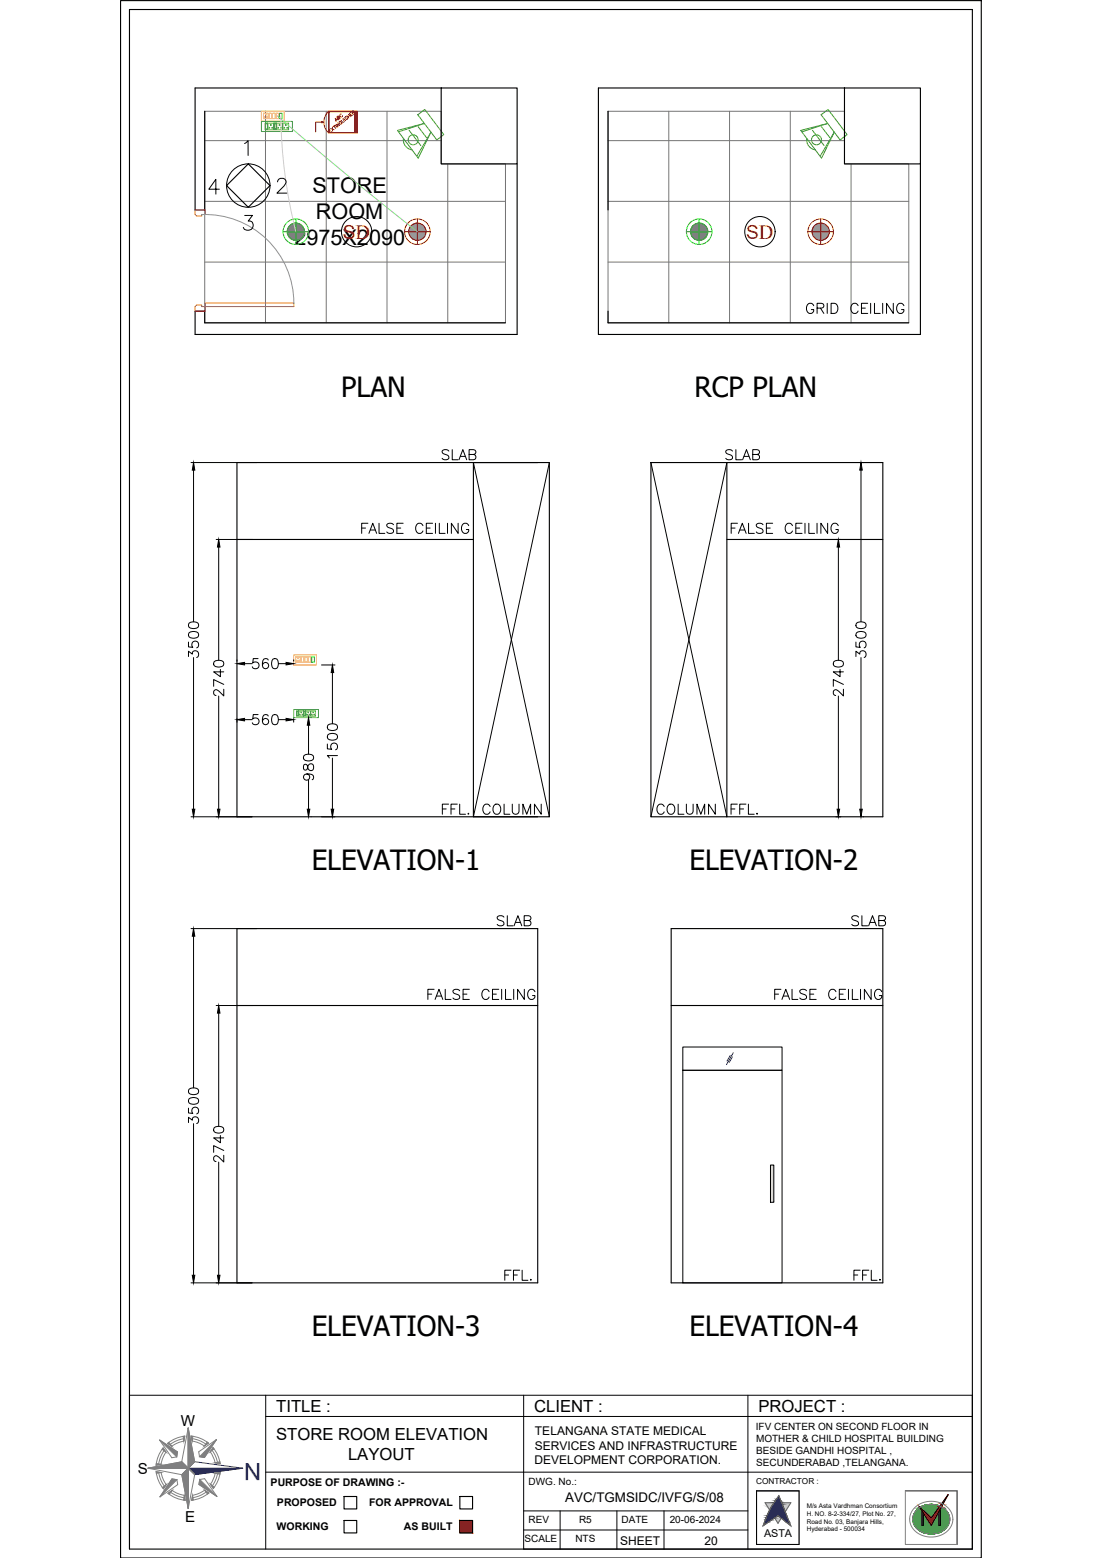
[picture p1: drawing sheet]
<svg xmlns="http://www.w3.org/2000/svg" width="297mm" height="420mm" viewBox="0 0 297 420" stroke-linecap="round" stroke-linejoin="round" font-family="sans-serif">
<!-- layer: ELE-4M UPS P.SB -->
<g fill="none" stroke="#767676" stroke-width=".27">
<path d="M55.2 30h63.7v14.2h17.3v42.9h-81zM55.2 37.9h63.7M71.6 30v57.1M87.9 30v57.1M104.3 30v57.1M163.9 30h63.7v14.2h17.4v42.9h-81.1zM163.9 37.9h63.7M180.3 30v57.1M196.6 30v57.1M213 30v57.1M55.2 54.3h81M120.7 44.2v42.9"/>
<path d="M163.9 54.3h81.1M229.4 44.2v42.9M55.2 70.7h81M163.9 70.7h81.1"/>
</g>
<!-- layer: LV.CC CEMARA -->
<g fill="none" stroke="#709500" stroke-width=".27">
<path d="M107.4 35.6l7-2.3-7.3 1.9 5.6 7.4 3.5-7-3.8 6.5M108.7 37.3a2.73 2.73 0 0 0 2.4 3.1M110.3 35.1l3.1 4.2M112.6 31l1.9-1.5 5.1 6.8-1.9 1.4zM112.7 34.1l2.3 3M216.1 35.6l7-2.3-7.3 1.9 5.6 7.4 3.5-7-3.8 6.5M217.5 37.3a2.73 2.73 0 0 0 2.3 3.1M219 35.1l3.1 4.2M221.3 31l1.9-1.5 5.1 6.8-1.9 1.4zM221.4 34.1l2.3 3"/>
<circle cx="111.4" cy="37.7" r="1.35"/>
<circle cx="220.1" cy="37.7" r="1.35"/>
</g>
<!-- layer: WALL -->
<path d="M118.9 23.7h-66.3v32.9h2.6v-26.6M163.9 30v26.6M227.6 23.7h-66.3v66.5h86.8v-46M139.4 44.2v46h-86.8v-6.3h2.6v3.2h81M163.9 83.9v3.2h81.1" fill="none" stroke="#000" stroke-width=".3"/>
<!-- layer: COL -->
<path d="M118.9 23.7h20.5v20.5h-20.5zM227.6 23.7h20.5v20.5h-20.5zM127.6 124.7h20.5v95.6h-20.5zM175.5 124.7h20.4v95.6h-20.4z" fill="none" stroke="#000" stroke-width=".3"/>
<!-- layer: DOOR -->
<path d="M52.7 57.8l-.1-1.2h2.7v1.2h-.9v.5l-1.4-.1M52.7 57.8l.3 .4M52.7 82.7l.3-.4h1.4v.4h.9v1.2h-2.7l.1-1.2M55.3 81.7h23.9v1h-23.9z" fill="none" stroke="#b88a00" stroke-width=".27"/>
<path d="M54.4 57.9a23.9 23.9 0 0 1 24.8 23.8" fill="none" stroke="#5ca1b8" stroke-width=".27"/>
<!-- layer: ELE-4M RAW P.SB -->
<g fill="none" stroke="#ffbf00" stroke-width=".27">
<path d="M70.5 30h6.1v2.7h-6.1zM71 30.5h1.3v1.5h-1.3zM71.2 31.5l.2 .1zM71.6 30.8l.1 .3zM72 31.5h.1l-.2 .2zM72.5 30.5h.7v1.5h-.7zM73.4 30.5h.8v1.5h-.8zM74.4 30.5h.7v1.5h-.7zM79.2 176.6h6.1v2.7h-6.1zM79.7 177.1h1.3v1.5h-1.3zM79.9 178.1l.2 .1zM80.3 177.4v.3z"/>
<path d="M80.6 178.1h.2l-.2 .2zM81.2 177.1h.7v1.5h-.7zM82.1 177.1h.8v1.5h-.8zM83.1 177.1h.7v1.5h-.7z"/>
</g>
<!-- layer: ELE-6M RAW P.SB -->
<path d="M75.3 30.5h.8v1.5h-.8zM84 177.1h.8v1.5h-.8z" fill="none" stroke="#0f0" stroke-width=".27"/>
<!-- layer: ELE. 2N0S OF 6-16 UPS SOCKETS -->
<g fill="none" stroke="#6edd00" stroke-width=".27">
<path d="M70.5 32.7h8.3v2.8h-8.3zM71.5 33.2h.6v1.8h-.6zM71.6 33.4h.5v1.4h-.5zM71.6 34.7h.5M72.2 33.2h1.6v1.8h-1.6zM72.5 34.4l.2 .2zM72.9 33.6h.2l-.1 .3zM73.4 34.4l.1 .1-.2 .1zM73.9 33.2h.6v1.8h-.6zM73.9 34.7h.5M74.4 33.4h-.5v1.4h.5M74.6 33.2h1.5v1.8h-1.5z"/>
<path d="M74.8 34.4l.3 .2zM75.4 33.8l-.1-.2v.2h.1M75.7 34.4l.2 .1-.2 .1zM76.2 33.2h1.6v1.8h-1.6zM76.5 34.4l.2 .2zM76.9 33.6h.2l-.1 .3zM77.4 34.4l.2 .1-.2 .1zM79.2 191.3h6.6v2.2h-6.6zM80 191.7h.5v1.4h-.5zM80 192.9h.4M80.4 191.9h-.4v1.1h.4M80.6 191.7h1.2v1.4h-1.2z"/>
<path d="M80.8 192.7l.1 .1zM81.1 192l.1 .2zM81.5 192.6l.1 .1-.1 .1zM81.9 191.7h.5v1.4h-.5zM81.9 192.9h.4M82.3 191.9h-.4v1.1h.4M82.5 191.7h1.2v1.4h-1.2zM82.7 192.7l.1 .1zM83 192l.1 .2zM83.4 192.6l.1 .1-.1 .1zM83.8 191.7h1.2v1.4h-1.2zM84 192.7l.2 .1z"/>
<path d="M84.3 192l.1 .2zM84.7 192.6l.1 .1-.1 .1z"/>
</g>
<!-- layer: FIRE EXTINGUISHER -->
<g fill="none" stroke="#f00" stroke-width=".27">
<path d="M86.6 32.8h.3v.3h-.3zM86.6 32.9h-1.5v2.7M86.9 32.9h.4M88.6 30h7.1v5.9h-7.1zM88.6 30a4 4 0 0 0 0 5.9M88.7 30.1h6.9v5.6h-6.9zM88.9 34.8l-.4 .3 .6 .7 .4-.3M89 35.3l-.2 .2M89.1 34.7l1 .3M89.6 34.3l.1 1M90 34l.5 .6M90.2 33.8l-.4 .4"/>
<path d="M90.3 33.7l.6 .7M90.8 32.2l-.3 .3M91 33.2l.5 .6-.9-.3 .5 .7M91.1 32.4l-.8-.5 .3 .9M91.3 31.6l.3 .1v.3l-.3 .2-.5-.6 .4-.3 .2 .2-.4 .4M91.9 32.8a.31 .31 0 0 0-.4 0 .31 .31 0 0 0 0 .4l.1 .2a.3 .3 0 0 0 .4 0 .3 .3 0 0 0 .1-.4l-.2 .1M92 30.8a.31 .31 0 0 0-.4 .1 .31 .31 0 0 0 0 .4l.2 .1a.31 .31 0 0 0 .4 .1 .31 .31 0 0 0 .1-.3M92.4 32.1l.4 .6-.2 .3-.3-.1-.4-.5M92.6 31.9l.5 .6M93.4 31.4l-.5 .4 .9 .1-.5 .4M93.5 31.2l.5 .7M93.9 30.8l.6 .7"/>
<path d="M94.2 31.2l-.5 .3M94.6 30.3l-.4 .3 .5 .7 .4-.3M94.7 30.8l-.3 .2M95 30.5l.4-.4-.2-.2-.4 .3 .5 .6M95.2 30.3l.5 .2M95.7 30h.6v5.9h-.6zM95.9 30.1h.3v5.6h-.3z"/>
</g>
<!-- layer: ELE-12W UPS LIGHT -->
<g fill="none" stroke="#0f0" stroke-width=".27">
<path d="M79.7 59v6.9M188.5 59v6.9M76.3 62.5h6.9M185 62.5h6.9"/>
<circle cx="79.7" cy="62.5" r="2.34"/>
<circle cx="79.7" cy="62.5" r="3.4"/>
<circle cx="188.5" cy="62.5" r="2.34"/>
<circle cx="188.5" cy="62.5" r="3.4"/>
</g>
<g fill="none" stroke="#808080" stroke-width=".27">
<path d="M77.4 62.4l2.4 2.4M77.4 62.5l2.3 2.3M77.4 62.3l2.6 2.5M77.4 62.7l2.2 2.1M77.4 62.8l2 2M77.4 62.2l2.7 2.6M77.4 62.1l2.8 2.7M77.5 62.9l1.8 1.9M77.5 62l2.8 2.8M77.5 61.9l2.9 2.8M77.5 63.1l1.6 1.6M77.5 61.8l3 2.9"/>
<path d="M77.5 63.3l1.5 1.4M77.6 61.7l2.9 3M77.6 61.6l3 3.1M77.6 61.5l3.1 3.1M77.6 63.5l1.2 1.1M77.7 61.4l3.1 3.2M77.7 61.4l3.2 3.1M77.8 61.3l3.2 3.2M77.8 63.8l.7 .7M77.8 61.2l3.2 3.2M77.9 61.1l3.2 3.3M77.9 61.1l3.3 3.2"/>
<path d="M78 61l3.2 3.3M78 60.9l3.3 3.3M78.1 60.9l3.3 3.3M78.1 60.8l3.3 3.3M78.2 60.7l3.3 3.3M78.3 60.7l3.3 3.3M78.3 60.6l3.3 3.3M78.4 60.6l3.3 3.2M78.5 60.5l3.2 3.3M78.6 60.5l3.2 3.2M78.6 60.4l3.2 3.2M78.7 60.4l3.1 3.1"/>
<path d="M78.8 60.4l3.1 3M78.9 60.3l3 3.1M79 60.3l3 3M79.1 60.3l2.9 2.9M79.2 60.2l2.8 2.9M79.3 60.2l2.7 2.8M79.4 60.2l2.7 2.7M79.5 60.2l2.6 2.6M79.6 60.2l2.5 2.5M79.7 60.2l2.4 2.3M79.8 60.2l2.3 2.2M79.9 60.2l2.2 2.1"/>
<path d="M80.1 60.2l2 2M80.2 60.2l1.8 1.8M80.4 60.2l1.6 1.6M80.6 60.3l1.3 1.4M80.8 60.4l1 1M81.1 60.6l.5 .5M186.1 62.4l2.4 2.4M186.1 62.5l2.3 2.3M186.1 62.7l2.2 2.1M186.1 62.3l2.6 2.5M186.1 62.8l2.1 2M186.1 62.2l2.7 2.6"/>
<path d="M186.2 62.1l2.7 2.7M186.2 62.9l1.8 1.9M186.2 62l2.8 2.8M186.2 63.1l1.7 1.6M186.2 61.9l2.9 2.8M186.2 61.8l3 2.9M186.3 63.3l1.4 1.4M186.3 61.7l3 3M186.3 61.6l3 3.1M186.3 61.5l3.1 3.1M186.3 63.5l1.2 1.1M186.4 61.4l3.1 3.2"/>
<path d="M186.4 61.4l3.2 3.1M186.5 61.3l3.2 3.2M186.5 63.8l.7 .7M186.5 61.2l3.2 3.2M186.6 61.1l3.2 3.3M186.6 61.1l3.3 3.2M186.7 61l3.3 3.3M186.7 60.9l3.3 3.3M186.8 60.9l3.3 3.3M186.8 60.8l3.4 3.3M186.9 60.7l3.3 3.3M187 60.7l3.3 3.3"/>
<path d="M187 60.6l3.3 3.3M187.1 60.6l3.3 3.2M187.2 60.5l3.2 3.3M187.3 60.5l3.2 3.2M187.3 60.4l3.2 3.2M187.4 60.4l3.2 3.1M187.5 60.4l3.1 3M187.6 60.3l3 3.1M187.7 60.3l3 3M187.8 60.3l2.9 2.9M187.9 60.2l2.8 2.9M188 60.2l2.7 2.8"/>
<path d="M188.1 60.2l2.7 2.7M188.2 60.2l2.6 2.6M188.3 60.2l2.5 2.5M188.4 60.2l2.4 2.3M188.5 60.2l2.3 2.2M188.7 60.2l2.1 2.1M188.8 60.2l2 2M188.9 60.2l1.8 1.8M189.1 60.2l1.6 1.6M189.3 60.3l1.3 1.4M189.5 60.4l1 1M189.8 60.6l.5 .5"/>
</g>
<!-- layer: ELE-12W LED -->
<g fill="none" stroke="#f00" stroke-width=".27">
<path d="M112.5 59v6.9M221.2 59v6.9M109.1 62.5h6.8M217.8 62.5h6.9"/>
<circle cx="112.5" cy="62.5" r="2.34"/>
<circle cx="112.5" cy="62.5" r="3.4"/>
<circle cx="221.2" cy="62.5" r="2.34"/>
<circle cx="221.2" cy="62.5" r="3.4"/>
</g>
<g fill="none" stroke="#989898" stroke-width=".27">
<path d="M110.2 62.5l2.3 2.3M110.2 62.4l2.4 2.4M110.2 62.7l2.1 2.1M110.2 62.3l2.5 2.5M110.2 62.2l2.6 2.6M110.2 62.8l2 2M110.2 62.1l2.7 2.7M110.2 62.9l1.9 1.9M110.2 62l2.8 2.8M110.2 63.1l1.7 1.6M110.2 61.9l2.9 2.8M110.3 61.8l2.9 2.9"/>
<path d="M110.3 63.3l1.4 1.4M110.3 61.7l3 3M110.3 61.6l3.1 3.1M110.4 61.5l3.1 3.1M110.4 63.5l1.1 1.1M110.4 61.4l3.2 3.2M110.5 61.4l3.1 3.1M110.5 61.3l3.2 3.2M110.5 63.8l.7 .7M110.6 61.2l3.2 3.2M110.6 61.1l3.3 3.3M110.7 61.1l3.2 3.2"/>
<path d="M110.7 61l3.3 3.3M110.8 60.9l3.3 3.3M110.9 60.8l3.3 3.3M111 60.7l3.3 3.3M111.1 60.6l3.3 3.3M111.2 60.6l3.2 3.2M111.2 60.5l3.3 3.3M111.3 60.5l3.2 3.2M111.4 60.4l3.2 3.2M111.5 60.4l3.1 3.1M111.5 60.4l3.1 3M111.6 60.3l3.1 3.1"/>
<path d="M111.7 60.3l3 3M111.8 60.3l2.9 2.9M111.9 60.2l2.9 2.9M112 60.2l2.8 2.8M112.1 60.2l2.7 2.7M112.2 60.2l2.6 2.6M112.3 60.2l2.5 2.5M112.4 60.2l2.4 2.3M112.6 60.2l2.2 2.2M112.7 60.2l2.1 2.1M112.8 60.2l2 2M113 60.2l1.8 1.8"/>
<path d="M113.2 60.2l1.5 1.6M113.3 60.3l1.4 1.4M113.6 60.4l1 1M113.9 60.6l.5 .5M218.9 62.4l2.4 2.4M218.9 62.5l2.3 2.3M218.9 62.3l2.5 2.5M218.9 62.7l2.1 2.1M218.9 62.8l2 2M218.9 62.2l2.6 2.6M218.9 62.1l2.7 2.7M218.9 62.9l1.9 1.9"/>
<path d="M218.9 62l2.8 2.8M219 61.9l2.8 2.8M219 63.1l1.6 1.6M219 61.8l2.9 2.9M219 63.3l1.4 1.4M219 61.7l3 3M219 61.6l3.1 3.1M219.1 61.5l3.1 3.1M219.1 63.5l1.1 1.1M219.1 61.4l3.2 3.2M219.2 61.4l3.2 3.1M219.2 61.3l3.2 3.2"/>
<path d="M219.2 63.8l.7 .7M219.3 61.2l3.2 3.2M219.3 61.1l3.3 3.3M219.4 61.1l3.2 3.2M219.4 61l3.3 3.3M219.5 60.9l3.3 3.3M219.6 60.8l3.3 3.3M219.7 60.7l3.3 3.3M219.8 60.6l3.3 3.3M219.9 60.6l3.2 3.2M219.9 60.5l3.3 3.3M220 60.5l3.2 3.2"/>
<path d="M220.1 60.4l3.2 3.2M220.2 60.4l3.1 3.1M220.3 60.4l3 3M220.3 60.3l3.1 3.1M220.4 60.3l3 3M220.5 60.3l2.9 2.9M220.6 60.2l2.9 2.9M220.7 60.2l2.8 2.8M220.8 60.2l2.7 2.7M220.9 60.2l2.6 2.6M221 60.2l2.5 2.5M221.2 60.2l2.3 2.3"/>
<path d="M221.3 60.2l2.2 2.2M221.4 60.2l2.1 2.1M221.6 60.2l1.9 2M221.7 60.2l1.8 1.8M221.9 60.2l1.6 1.6M222 60.3l1.4 1.4M222.3 60.4l1 1M222.6 60.6l.5 .5"/>
</g>
<!-- layer: FA-BELOW SMOKE DERECTOR -->
<g fill="none" stroke="#000" stroke-width=".27">
<circle cx="96.1" cy="62.5" r="4.1"/>
<circle cx="204.8" cy="62.5" r="4.1"/>
</g>
<!-- layer: ELE-LIGHTING WIRING -->
<path d="M74.8 31.3l20.4 17.2 17.3 14" fill="none" stroke="#63d7b6" stroke-width=".27"/>
<path d="M75.7 31.3a132.9 132.9 0 0 0 4 31.2" fill="none" stroke="#debad0" stroke-width=".27"/>
<!-- layer: 0 -->
<g fill="none" stroke="#000" stroke-width=".27">
<path d="M65.9 38.7l1-.8v4M59.1 51h-2.8l1.9-2.6v4M66 58.1h2l-1.1 1.5a1.28 1.28 0 0 1 1.4 1.5 1.28 1.28 0 0 1-1.8 1l-.5-.2-.4-.6M74.8 49a1 1 0 0 1 .8-.9h.7a.98 .98 0 0 1 .6 1.5l-2.3 2.5h2.7M207.7 314.2h.9v10h-.9zM141.1 376.3v41.5M262.1 376.3h-227.2v41.5M203.9 416.4v-14.4h11.5v14.4M215.4 402h-11.5v14.5h11.5M244 402h14v14.5"/>
<circle cx="66.9" cy="50" r="5.9"/>
</g>
<path d="M32.5 .2h232v420h-232zM34.9 2.6h227.2v415.2h-227.2zM61.1 50l5.8-5.8 5.9 5.8-5.9 5.9zM141.1 417.8h121" fill="none" stroke="#000" stroke-width=".3"/>
<!-- layer: MEP_HVAC_RA_DUCT -->
<path d="M144.9 124.7h-81v95.6h81M195.9 124.7h42.1v95.6h-42.1M63.9 145.5h63.7M195.9 145.5h42.1M63.9 250.4h81v95.6h-81zM180.9 250.4h57.1v95.6h-57.1zM63.9 271.2h81M180.9 271.2h57.1" fill="none" stroke="#000" stroke-width=".3"/>
<!-- layer: ELE-4M UPS P.SB -->
<g fill="none" stroke="#000" stroke-width=".27">
<path d="M51.5 124.7h17.7M52.2 126.8v40.9M232.1 126.8v40.9M232.6 124.7h.2M58.3 145.5h9.9M58.9 147.5v30.6M226 147.5v30.6M50.8 177.1v-1.5l1 .8a.91 .91 0 0 1 1.3-.8 .91 .91 0 0 1 .3 1.5l-.4 .2M50.8 173.2v1.3l1.2 .1a.96 .96 0 0 1 0-1.5 .96 .96 0 0 1 1.4 .2 .96 .96 0 0 1-.4 1.4M50.9 170.7a2.11 2.11 0 0 1 2.5 0 .88 .88 0 0 1-.4 1.3 2.24 2.24 0 0 1-2.1-.3zM50.9 168.1a2.13 2.13 0 0 1 2.5 0 .88 .88 0 0 1-.4 1.3 2.28 2.28 0 0 1-2.1-.3zM52.2 177.3v40.9"/>
<path d="M57.7 178.5a2.13 2.13 0 0 1 2.5 0 .89 .89 0 0 1-.4 1.3 2.24 2.24 0 0 1-2.1-.3zM63.9 178v.3M65.9 179h2.1M69.6 177.6h-1.3l-.2 1.2a.96 .96 0 0 1 1.5 0 .96 .96 0 0 1-.2 1.4 .96 .96 0 0 1-1.4-.4M72.3 178a.81 .81 0 0 0-1.2-.3 1.64 1.64 0 0 0 .4 2.6 .85 .85 0 0 0 .9-.7 .85 .85 0 0 0-.8-1 .85 .85 0 0 0-.9 .8M73.6 177.7a.89 .89 0 0 1 1.3 .4 2.24 2.24 0 0 1-.3 2.1 .88 .88 0 0 1-1.3-.4 2.28 2.28 0 0 1 .3-2.1zM75 179h2.1M79.2 178v.3M86.7 179.3h3.6M224.7 178.5a2.13 2.13 0 0 1 2.5 0 .89 .89 0 0 1-.4 1.3 2.24 2.24 0 0 1-2.1-.3zM230.7 177.1v-1.5l1.1 .8a.91 .91 0 0 1 1.2-.8 .91 .91 0 0 1 .3 1.5l-.4 .2M230.7 173.2v1.3l1.2 .1a.96 .96 0 0 1 0-1.5 .96 .96 0 0 1 1.4 .2 .96 .96 0 0 1-.4 1.4"/>
<path d="M230.8 170.7a2.11 2.11 0 0 1 2.5 0 .89 .89 0 0 1-.4 1.3 2.24 2.24 0 0 1-2.1-.3zM230.8 168.1a2.13 2.13 0 0 1 2.5 0 .89 .89 0 0 1-.4 1.3 2.28 2.28 0 0 1-2.1-.3zM232.1 177.3v40.9M58.9 187.7v30.5M59.4 180.5v2l-1.8-1.3h2.7M60.3 185.9v1.8l-1.3-1.3a.82 .82 0 0 0-1.3-.1l-.1 .7 .2 .4 .4 .2M60.3 184.6l-2.7-1.3v1.8M63.9 193.8v1M65.9 194.1h2.1M69.6 192.7h-1.3l-.2 1.2a.96 .96 0 0 1 1.5 0 .96 .96 0 0 1-.2 1.4 .96 .96 0 0 1-1.4-.4M72.3 193.1a.78 .78 0 0 0-.8-.4 .78 .78 0 0 0-.6 .5 1.59 1.59 0 0 0 .6 2.2 .85 .85 0 0 0 .9-.7 .85 .85 0 0 0-.8-1 .85 .85 0 0 0-.9 .8M73.6 192.8a.89 .89 0 0 1 1.3 .4 2.24 2.24 0 0 1-.3 2.1 .89 .89 0 0 1-1.3-.4 2.28 2.28 0 0 1 .3-2.1z"/>
<path d="M75 194.1h2.1M79.2 193.8v1M83.2 195.6v7.8M83.8 193.5h.1M88.4 198.2a2.1 2.1 0 0 1 2.4 0 .88 .88 0 0 1-.3 1.3 2.24 2.24 0 0 1-2.1-.3zM88.4 195.6a2.12 2.12 0 0 1 2.4 0 .89 .89 0 0 1-.3 1.3 2.24 2.24 0 0 1-2.1-.3zM89.6 181.4v13.8M226 187.7v30.5M226.4 180.5v2l-1.8-1.3h2.7M227.3 185.9v1.8l-1.3-1.3a.82 .82 0 0 0-1.3-.1l-.1 .7 .3 .4 .4 .2M227.3 184.6l-2.7-1.3v1.8M81.9 206.2a1.02 1.02 0 0 0 .3 1.5l.5-.2 .1-.2a1.01 1.01 0 0 1 .4-1.1 1.01 1.01 0 0 1 1.1-.1 .98 .98 0 0 1 .2 1.1 .98 .98 0 0 1-.9 .6 1.6 1.6 0 0 1-.9-1.6z"/>
<path d="M81.9 203.8a2.12 2.12 0 0 1 2.5 0 .89 .89 0 0 1-.4 1.3 2.28 2.28 0 0 1-2.1-.3zM82.7 208.7a.85 .85 0 0 1 .7 1.2 .85 .85 0 0 1-1.3 .3 .85 .85 0 0 1 .1-1.4 2.48 2.48 0 0 1 2.2 .3 .8 .8 0 0 1-.3 1.2M83.2 210.4v7.8M88.2 200.6v1.3l1.2 .2a.97 .97 0 0 1 0-1.5 .97 .97 0 0 1 1.4 .2 .97 .97 0 0 1-.3 1.4M89.6 204.4v13.8M91 203.8h-2.8l.6 .6M51.5 220.3h16.5M83.8 220.3h.1M86.7 220.3h3.6M225.3 220.3h1.4M232.6 220.3h.2M51.5 250.4h17.7"/>
<path d="M52.2 252.5v40.9M58.3 271.2h9.9M58.9 273.2v30.5M50.8 298.8v1.3l1.2 .2a.96 .96 0 0 1-.1-1.5 .96 .96 0 0 1 1.5 .2 .96 .96 0 0 1-.4 1.4M50.9 296.4a2.11 2.11 0 0 1 2.5 0 .88 .88 0 0 1-.4 1.3 2.24 2.24 0 0 1-2.1-.3zM50.9 293.8a2.11 2.11 0 0 1 2.5 0 .88 .88 0 0 1-.4 1.3 2.24 2.24 0 0 1-2.1-.3zM50.8 302.7v-1.4l1 .8a.91 .91 0 0 1 1.3-.9 .91 .91 0 0 1 .3 1.5l-.4 .3M52.2 303v40.9M57.7 304.1a2.11 2.11 0 0 1 2.5 0 .89 .89 0 0 1-.4 1.3 2.24 2.24 0 0 1-2.1-.2zM58.9 313.4v30.5M59.4 306.2v2l-1.8-1.3h2.7M60.3 311.6v1.8l-1.3-1.3a.82 .82 0 0 0-1.3-.2l-.1 .8 .2 .4 .4 .1"/>
<path d="M60.3 310.3l-2.7-1.3v1.8M51.5 346h16.5"/>
</g>
<g fill="#000" stroke="#000" stroke-width=".27">
<path d="M52.2 124.7l.3 2.1h-.7zM232.1 124.7l.3 2.1h-.7zM58.9 145.5l.4 2h-.7zM226 145.5l.3 2h-.7zM63.9 179l2-.4v.7zM77.1 178.6l2.1 .4-2.1 .3zM63.9 194.1l2-.4v.7zM77.1 193.7l2.1 .4-2.1 .3zM83.2 193.5l.3 2.1h-.7zM89.6 179.3l.3 2.1h-.6zM51.8 218.2h.7l-.3 2.1zM58.6 218.2h.7l-.4 2.1z"/>
<path d="M82.8 218.2h.7l-.3 2.1zM89.3 218.2h.6l-.3 2.1zM225.6 218.2h.7l-.3 2.1zM231.7 218.2h.7l-.3 2.1zM52.2 250.4l.3 2.1h-.7zM58.9 271.2l.4 2h-.7zM51.8 343.9h.7l-.3 2.1zM58.6 343.9h.7l-.4 2.1z"/>
</g>
<!-- layer: COL -->
<path d="M127.6 124.7l20.5 95.6M148.1 124.7l-20.5 95.6M175.5 124.7l20.4 95.6M195.9 124.7l-20.4 95.6" fill="none" stroke="#000" stroke-width=".27"/>
<!-- layer: MEP_HVAC_RA_DUCT -->
<path d="M184 288.6h26.8v57.4h-26.8zM184 282.4h26.8v6.2h-26.8z" fill="none" stroke="#000" stroke-width=".27"/>
<!-- layer: 0 -->
<path d="M207.7 314.2l.9 10v-10zM207.7 314.2l.9 10h-.9z" fill="#dbdbdb" stroke="#dbdbdb" stroke-width=".27"/>
<!-- layer: SECTION -->
<path d="M196.8 284.6l-.8 1.6M197.4 285l-.8 1.5M197.7 283.9l-1.9 3.2" fill="none" stroke="#00f" stroke-width=".27"/>
<!-- layer: hatch -->
<path d="M262.1 376.3v41.5" fill="none" stroke="#000" stroke-width=".3"/>
<!-- layer: TITLE -->
<g fill="none" stroke="#808080" stroke-width=".27">
<path d="M39.9 395.9h10.8l-1.7 1.8 1.7-1.8zM42.1 396.9l.5 2.1 1.4 2.5 .8-1.1-.9-1.6-.5-1.7-1.3-.2M42.8 397.2l.5 1.9 1 1.6M43 388.3l4.8 3.3-.2 1.3-1.3 .2zM44 390.5l.7 1.1-.8 1.6-.5 1.7-1.3 .2 .4-2.1zM44.2 391.2l-.9 1.7-.5 1.9M45.2 389.3l2.5-1.5 2.1-.5-.2 1.3-1.7 .5-1.6 .9zM46.4 398.8l1.3 .2 .2 1.4-4.8 3.3zM49 394.2l1.7 1.7-1.7-1.7M49 394.2l-9.1 1.7 9.1 1.8 1.7 9.1 1.8-9.1M49.5 388l-1.9 .5-1.7 1M50.7 385.1v10.8v-10.8"/>
<path d="M51.5 387.3l2.2 .5 2.5 1.4-1.1 .8-1.6-.9-1.7-.5zM51.9 388l1.9 .5 1.6 .9M52.5 394.2l-1.8-9.1-1.7 9.1M52.5 394.2l-1.8 1.7v10.9v-10.9l1.8 1.8-1.8-1.8zM53.6 391.5l4.8-3.3-3.3 4.9-1.3-.3zM53.8 399l1.4-.2 3.3 4.8-4.9-3.3zM57.2 391.1l.9 1.7 .6 1.8M57.4 390.4l1.1 1.7 .8 2.6-1.3-.2-.5-1.6-.8-1.4zM58 397.3l1.3-.2-.7 2.6-1.1 1.7-.8-1.1 .8-1.4zM58.7 397.2l-.5 1.8-.9 1.6M45.3 402.7l1.1-.8 1.6 .9 1.7 .5 .2 1.3-2.1-.5zM46 402.5l1.7 .9 1.9 .5"/>
<path d="M51.9 403.2l1.7-.5 1.5-.8 1.2 .7-2.5 1.5-2.1 .5zM55.5 402.4l-1.6 .9-1.9 .6"/>
</g>
<g fill="#808080" stroke="#808080" stroke-width=".27">
<path d="M50.7 385.1l1.8 9.1-1.8 1.7z"/>
<path d="M50.7 395.9v10.9l-1.7-9.1z"/>
<path d="M55.1 401.9l1.2 .7-.4 .3z"/>
<path d="M53.8 399l4.7 4.6-4.9-3.3z"/>
<path d="M56.7 400.3l1.1 .7-.3 .4z"/>
<path d="M51.9 403.2l.2 1.3-.4 .1z"/>
<path d="M49.7 403.3l.2 1.3-.4-.1z"/>
<path d="M43.8 401.1l1-.7-.8 1.1z"/>
<path d="M45.3 402.7l1.1-.8-.8 1.1z"/>
<path d="M46.4 398.8l1.3 .2-4.6 4.7z"/>
<path d="M39.9 395.9l9.1-1.7 1.7 1.7z"/>
<path d="M42.1 396.9l1.3 .2-1.3 .2z"/>
<path d="M42.1 394.7l1.3 .2-1.3 .2z"/>
<path d="M58.4 388.2l-3.3 4.9-1.3-.3z"/>
<path d="M55.8 388.9l.4 .3-1.1 .8z"/>
<path d="M57.4 390.4l.3 .3-1 .8z"/>
<path d="M51.5 387.3h.5l-.2 1.3z"/>
<path d="M43 388.3l4.8 3.3-.2 1.3z"/>
<path d="M49.4 387.4l.4-.1-.2 1.3z"/>
<path d="M44 390.5l.7 1.1-1-.7z"/>
<path d="M45.2 389.3l.3-.3 .8 1z"/>
<path d="M58 394.5l1.3-.3v.5z"/>
<path d="M58 397.3l1.3-.2v.5z"/>
</g>
<path d="M52.5 394.2l12.9 1.7-12.9 1.8" fill="none" stroke="#00f" stroke-width=".27"/>
<path d="M50.7 395.9h14.7l-12.9 1.8z" fill="#00f" stroke="#00f" stroke-width=".27"/>
<!-- layer: MEP_HVAC_TEXT -->
<path d="M71.6 376.3v41.5M201.6 376.3v41.5M71.6 382h190.5M71.6 397h69.5M141.1 397h121M141.1 407.5h60.5M141.1 412.6h60.5M151 407.5v10.3M166.3 407.5v10.3M179 407.5v10.3" fill="none" stroke="#000" stroke-width=".27"/>
<!-- layer: 0.0 -->
<path d="M92.7 403.6h3.5v3.3h-3.5zM92.7 410h3.5v3.4h-3.5zM124 403.6h3.4v3.3h-3.4zM124 410h3.4v3.4h-3.4z" fill="none" stroke="#000" stroke-width=".3"/>
<!-- layer: MEP_HVAC_TEXT -->
<path d="M124 410l3.4 3.4v-3.4zM124 410l3.4 3.4h-3.4z" fill="#f00" stroke="#f00" stroke-width=".27"/>
<!-- layer: 0.0 -->
<g fill="#000" stroke="#000" stroke-width=".27">
<path d="M253.5 406.8v.7h-.4z"/>
<path d="M248.5 407.6l.4 .5zM248.5 407.6l.4 .5h-.4z"/>
<path d="M248.5 408.1l.4 3.2v-3.2zM248.5 408.1l.4 3.2h-.4z"/>
<path d="M253.1 407.5l.4 .1zM253.1 407.5l.4 .1z"/>
<path d="M253.1 407.6l.4 3.7v-3.7zM253.1 407.6l.4 3.7h-.4z"/>
</g>
<g fill="#139b48" stroke="#139b48" stroke-width=".27">
<path d="M250.9 405.7h.3z"/>
<path d="M247.8 406.6h.2z"/>
<path d="M250.7 413.7h.6z"/>
<path d="M250.9 405.7h.5zM250.6 405.7h.8z"/>
<path d="M250.6 405.7h.9zM250.6 405.7h.9z"/>
<path d="M250.6 405.7h1.1zM250.3 405.7h1.4z"/>
<path d="M250.3 405.7h1.4zM250.3 405.7h1.4z"/>
<path d="M250.3 405.7l1.7 .1zM250 405.8h2z"/>
<path d="M250 405.8h2zM250 405.8h2z"/>
<path d="M250 405.8h2.3zM249.8 405.8h2.5z"/>
<path d="M249.8 405.8h2.5zM249.7 405.8h2.6z"/>
<path d="M249.7 405.8l2.8 .1zM249.5 405.9h3z"/>
<path d="M249.5 405.9h3.1zM249.5 405.9h3.1z"/>
<path d="M249.5 405.9l3.3 .1zM249.2 406h3.6z"/>
<path d="M249.2 406h3.6zM249.2 406h3.6z"/>
<path d="M249.2 406h3.9zM249 406h4.1z"/>
<path d="M249 406l4.1 .1zM248.9 406.1h4.2z"/>
<path d="M248.9 406.1h4.4zM248.7 406.1h4.6z"/>
<path d="M248.7 406.1l4.6 .1zM248.7 406.2h4.6z"/>
<path d="M248.7 406.2h4.6zM248.5 406.3h4.8z"/>
<path d="M248.5 406.3h4.8zM248.2 406.4h5z"/>
<path d="M253.7 406.4l.3 .1zM253.7 406.4l.3 .1z"/>
<path d="M248.2 406.4h5zM248 406.5h5.1z"/>
<path d="M253.7 406.5l.5 .1zM253.7 406.5l.5 .1h-.6z"/>
<path d="M247.8 406.6l.2 .1zM247.7 406.7h.3z"/>
<path d="M253.6 406.6l.8 .2zM253.6 406.6l.8 .2h-.9z"/>
<path d="M253.5 406.8h1zM253.5 406.8h1z"/>
<path d="M247.7 406.7l.4 .1zM247.5 406.8l.2-.1 .4 .1z"/>
<path d="M253.5 406.8l1.1 .1zM253.5 406.8l1.1 .1z"/>
<path d="M247.5 406.8l.7 .2-.1-.2zM247.3 407l.2-.2 .7 .2z"/>
<path d="M253.5 406.9l1.3 .2-.2-.2zM253.5 406.9l1.3 .2h-1.3z"/>
<path d="M247.3 407l1 .2-.1-.2zM247.1 407.2l.2-.2 1 .2z"/>
<path d="M253.5 407.1l1.5 .2-.2-.2zM253.5 407.1l1.5 .2h-1.5z"/>
<path d="M247.1 407.2l1.4 .2-.2-.2zM247.1 407.2l1.4 .2h-1.5z"/>
<path d="M253.5 407.3l1.7 .2-.2-.2zM253.5 407.3l1.7 .2h-1.7z"/>
<path d="M247 407.4l1.5 .1zM247 407.4l1.5 .1h-1.6z"/>
<path d="M246.9 407.5l1.6 .1zM246.9 407.5l1.6 .1z"/>
<path d="M253.5 407.5l1.8 .2-.1-.2zM253.5 407.5l1.8 .2h-1.8z"/>
<path d="M246.8 407.6l1.7 .2v-.2zM246.8 407.6l1.7 .2h-1.9z"/>
<path d="M253.5 407.7l2 .2-.2-.2zM253.5 407.7l2 .2h-2z"/>
<path d="M246.6 407.8l1.9 .2v-.2zM246.6 407.8l1.9 .2h-2z"/>
<path d="M253.5 407.9l2.1 .2-.1-.2zM253.5 407.9l2.1 .2h-2.1z"/>
<path d="M246.5 408l2 .2v-.2zM246.5 408l2 .2h-2.1z"/>
<path d="M253.5 408.1l2.2 .2-.1-.2zM253.5 408.1l2.2 .2h-2.2z"/>
<path d="M246.4 408.2l2.1 .2v-.2zM246.4 408.2l2.1 .2h-2.2z"/>
<path d="M253.5 408.3l2.3 .2-.1-.2zM253.5 408.3l2.3 .2h-2.3z"/>
<path d="M246.3 408.4l2.2 .2v-.2zM246.3 408.4l2.2 .2h-2.3z"/>
<path d="M253.5 408.5l2.4 .2-.1-.2zM253.5 408.5l2.4 .2h-2.4z"/>
<path d="M246.2 408.6l2.3 .2v-.2zM246.2 408.6l2.3 .2h-2.4z"/>
<path d="M253.5 408.7l2.4 .2v-.2zM253.5 408.7l2.4 .2h-2.4z"/>
<path d="M246.1 408.8l2.4 .2v-.2zM246.1 408.8l2.4 .2h-2.4z"/>
<path d="M253.5 408.9l2.5 .3-.1-.3zM253.5 408.9l2.5 .3h-2.5z"/>
<path d="M246.1 409l2.4 .3v-.3zM246.1 409l2.4 .3h-2.4z"/>
<path d="M253.5 409.2l2.5 .2v-.2zM253.5 409.2l2.5 .2h-2.5z"/>
<path d="M248 406.5l3 2.9 2.1-2.9zM248 406.5l3 2.9z"/>
<path d="M246.1 409.3l2.4 .2v-.2zM246.1 409.3l2.4 .2h-2.5z"/>
<path d="M253.5 409.4l2.5 .2v-.2zM253.5 409.4l2.5 .2h-2.5z"/>
<path d="M246 409.5l2.5 .2v-.2zM246 409.5l2.5 .2h-2.5z"/>
<path d="M253.5 409.6l2.5 .3v-.3zM253.5 409.6l2.5 .3h-2.5z"/>
<path d="M246 409.7l2.5 .3v-.3zM246 409.7l2.5 .3h-2.5z"/>
<path d="M253.5 409.9l2.5 .2v-.2zM253.5 409.9l2.5 .2h-2.5z"/>
<path d="M246 410l2.5 .2v-.2zM246 410l2.5 .2h-2.4z"/>
<path d="M253.5 410.1l2.4 .2 .1-.2zM253.5 410.1l2.4 .2h-2.4z"/>
<path d="M246.1 410.2l2.4 .2v-.2zM246.1 410.2l2.4 .2h-2.4z"/>
<path d="M253.5 410.3l2.4 .2v-.2zM253.5 410.3l2.4 .2h-2.4z"/>
<path d="M246.1 410.4l2.4 .2v-.2zM246.1 410.4l2.4 .2h-2.3z"/>
<path d="M253.5 410.5l2.3 .3 .1-.3zM253.5 410.5l2.3 .3h-2.3z"/>
<path d="M246.2 410.6l2.3 .3v-.3zM246.2 410.6l2.3 .3h-2.3z"/>
<path d="M253.5 410.8l2.2 .2 .1-.2zM253.5 410.8l2.2 .2h-2.2z"/>
<path d="M246.2 410.9l2.3 .2v-.2zM246.2 410.9l2.3 .2h-2.2z"/>
<path d="M253.5 411l2.1 .2 .1-.2zM253.5 411l2.1 .2h-2.1z"/>
<path d="M253 407.7l.1 3.6zM253 407.7l.1 3.6h-2z"/>
<path d="M248.9 408.2l2.1 3.1zM248.9 408.2l2.1 3.1h-2.1z"/>
<path d="M246.3 411.1l2.2 .2v-.2zM246.3 411.1l2.2 .2h-2.1z"/>
<path d="M253.5 411.2l2.1 .1v-.1zM253.5 411.2l2.1 .1h-2.1z"/>
<path d="M251.1 411.3h2zM251.1 411.3h2z"/>
<path d="M248.9 411.3h2.1zM248.9 411.3h2.1z"/>
<path d="M246.4 411.3h2.1zM246.4 411.3h2.1z"/>
<path d="M246.5 411.3h9.1zM246.5 411.3l9 .1z"/>
<path d="M246.5 411.4h9zM246.5 411.4l9 .1z"/>
<path d="M246.6 411.5h8.9zM246.6 411.5l8.8 .1z"/>
<path d="M246.6 411.6h8.8zM246.6 411.6l8.7 .1z"/>
<path d="M246.7 411.7h8.6zM246.7 411.7l8.6 .1z"/>
<path d="M246.8 411.8h8.5zM246.8 411.8l8.4 .1z"/>
<path d="M246.9 411.9h8.3zM246.9 411.9l8.2 .1z"/>
<path d="M246.9 412h8.2zM246.9 412l8.1 .1z"/>
<path d="M247 412.1h8zM247 412.1l7.9 .1z"/>
<path d="M247.1 412.2h7.8zM247.1 412.2l7.7 .1z"/>
<path d="M247.2 412.3h7.6zM247.2 412.3h7.5z"/>
<path d="M247.3 412.3h7.4zM247.3 412.3l7.4 .1z"/>
<path d="M247.4 412.4h7.3zM247.4 412.4l7.1 .1z"/>
<path d="M247.5 412.5h7zM247.5 412.5l6.9 .1z"/>
<path d="M247.6 412.6h6.8zM247.6 412.6l6.7 .1z"/>
<path d="M247.7 412.7h6.6zM247.7 412.7h6.5z"/>
<path d="M247.8 412.7h6.4zM247.8 412.7l6.3 .1z"/>
<path d="M247.9 412.8h6.2zM247.9 412.8l6.1 .1z"/>
<path d="M248 412.9h6zM248 412.9l5.9 .1z"/>
<path d="M248.1 413h5.8zM248.1 413h5.7z"/>
<path d="M248.3 413h5.5zM248.3 413l5.4 .1z"/>
<path d="M248.4 413.1h5.3zM248.4 413.1h5.1z"/>
<path d="M248.5 413.1h5zM248.5 413.1l4.9 .1z"/>
<path d="M248.6 413.2h4.8zM248.6 413.2h4.7z"/>
<path d="M248.7 413.2h4.6zM248.7 413.2l4.5 .1z"/>
<path d="M248.9 413.3h4.3zM248.9 413.3h4.1z"/>
<path d="M249 413.3h4zM249 413.3l3.9 .1z"/>
<path d="M249.1 413.4h3.8zM249.1 413.4h3.7z"/>
<path d="M249.3 413.4h3.5zM249.3 413.4l3.3 .1z"/>
<path d="M249.4 413.5h3.2zM249.4 413.5h3.1z"/>
<path d="M249.5 413.5h3zM249.5 413.5h2.8z"/>
<path d="M249.7 413.5h2.6zM249.7 413.5l2.5 .1z"/>
<path d="M249.8 413.6h2.4zM249.8 413.6h2.3z"/>
<path d="M250 413.6h2.1zM250 413.6h1.9z"/>
<path d="M250.1 413.6h1.8zM250.1 413.6h1.7z"/>
<path d="M250.3 413.6h1.5zM250.3 413.6h1.3z"/>
<path d="M250.4 413.6h1.2zM250.4 413.6l1.1 .1z"/>
<path d="M250.5 413.7h1zM250.5 413.7h.8z"/>
<path d="M250.7 413.7h.5zM250.9 413.7h.3z"/>
</g>
<path d="M247.8 406.3l3.2 3.1 4.6-6.3-4.6 8.2zM248.5 407.5v3.8h.4v-3.2M253.5 406.8v4.5h-.4v-3.7" fill="none" stroke="#000" stroke-width=".27"/>
<g fill="#ed1f24" stroke="#ed1f24" stroke-width=".27">
<path d="M255.6 403.1l-1.4 2.4h-.4z"/>
<path d="M253.8 405.5h.4z"/>
<path d="M253.3 406.2l.3 .1z"/>
<path d="M253.3 406.2h.6z"/>
<path d="M253.8 405.5h.4zM254 405.5h.2z"/>
<path d="M253.8 405.5h.2zM253.8 405.5h.2z"/>
<path d="M253.8 405.5l.4 .1zM253.8 405.5l.4 .1z"/>
<path d="M253.7 405.6l.2 .6 .3-.6zM253.7 405.6l.2 .6h-.6z"/>
<path d="M253.3 406.2l.5 .1zM253.6 406.3h.2z"/>
<path d="M253.3 406.3l.5 .1zM253.3 406.3l.5 .1z"/>
<path d="M253.2 406.4l.5 .1 .1-.1zM253.2 406.4l.5 .1h-.6z"/>
<path d="M253.1 406.5l-1 2.9 1.6-2.9zM253.1 406.5l-1 2.9h-1.1z"/>
<path d="M247.9 406.5l3.1 2.9zM247.9 406.5l3.1 2.9h-1.2z"/>
<path d="M249.8 409.4l1.2 1.9zM249.8 409.4h2.3l-1.1 1.9z"/>
</g>
<!-- layer: 0 -->
<path d="M247.8 406.3l.2 .2z" fill="#ed1f24" stroke="#ed1f24" stroke-width=".27"/>
<!-- layer: 0.0 -->
<path d="M203.9 402h11.5v14.5h-11.5zM244 402h14v14.5h-14zM246.4 406.7l1.5-1.1 1.9-.6 2.2-.1 1.9 .6 1.6 1.1 1 1.6 .3 1.7-.4 1.7-1.5 1.7-2 1-2.6 .2-2.2-.6-1.9-1.5-.9-1.7v-2.1zM247.2 407.1a5.6 5.6 0 0 1 8.5 1.2 4 4 0 0 1-3.8 5.3 4.8 4.8 0 0 1-5.9-3.9 3.5 3.5 0 0 1 1.2-2.6z" fill="none" stroke="#808080" stroke-width=".27"/>
<!-- layer: 0 -->
<g fill="#c7c8ca" stroke="#c7c8ca" stroke-width=".27">
<path d="M207.1 406.7h.6l-.1 .2z"/>
<path d="M210.7 405.3h2.5l-1.2 1.9z"/>
<path d="M208.8 409.3l.9-.6 .8 .6z"/>
<path d="M208.8 409.3l1.8 .1z"/>
<path d="M206.2 405.3l2.4 .2 .2-.2zM206.2 405.3l2.4 .2h-2.2z"/>
<path d="M206.4 405.5l2 .2 .2-.2zM206.4 405.5l2 .2h-1.9z"/>
<path d="M206.5 405.7l1.8 .2 .1-.2zM206.5 405.7l1.8 .2h-1.6z"/>
<path d="M206.7 405.9l1.4 .3 .2-.3zM206.7 405.9l1.4 .3h-1.3z"/>
<path d="M206.8 406.2l1.1 .2 .2-.2zM206.8 406.2l1.1 .2h-.9z"/>
<path d="M207 406.4l.7 .3 .2-.3zM207 406.4l.7 .3h-.6z"/>
<path d="M207.1 406.7l.2 .2h.3zM207.3 406.9h.3l-.2 .3z"/>
<path d="M210.7 405.3l.7 1.9h.6zM211.4 407.2h.6l-.3 .5z"/>
<path d="M208.8 409.3l1.8 .1zM208.8 409.4h1.8l-.9 1.4z"/>
</g>
<path d="M208.8 409.3l.9 1.5 .9-1.4M209 405.3h-2.8l1.2 1.9M209.9 403.4l3.3 8.1-3.5-2.8-4 2.8 1.8-4.5zM210.7 405.3h2.5l-1.5 2.4" fill="none" stroke="#636466" stroke-width=".27"/>
<g fill="#293189" stroke="#293189" stroke-width=".27">
<path d="M209.9 403.4l.4 .9h-1z"/>
<path d="M206.1 410.4h1.1l-1.5 1.1z"/>
<path d="M209.7 408.7h2.4l.6 1.7z"/>
<path d="M209.3 404.3l1.2 .5-.2-.5zM209.3 404.3l1.2 .5h-1.6z"/>
<path d="M208.9 404.8l1.8 .5-.2-.5zM208.9 404.8l1.8 .5h-2.1z"/>
<path d="M208.6 405.3l2.3 .4-.2-.4zM208.6 405.3l2.3 .4h-2.6z"/>
<path d="M208.3 405.7l2.8 .5-.2-.5zM208.3 405.7l2.8 .5h-3.1z"/>
<path d="M208 406.2l3.2 .3-.1-.3zM208 406.2l3.2 .3h-3.3z"/>
<path d="M207.9 406.5l3.4 .2-.1-.2zM207.9 406.5l3.4 .2h-3.6z"/>
<path d="M207.7 406.7l3.7 .3-.1-.3zM207.7 406.7l3.7 .3h-3.8z"/>
<path d="M207.6 407l3.9 .2-.1-.2zM207.6 407l3.9 .2h-4.1z"/>
<path d="M207.4 407.2l4.3 .5-.2-.5zM207.4 407.2l4.3 .5h-4.5z"/>
<path d="M207.2 407.7l4.7 .6-.2-.6zM207.2 407.7l4.7 .6h-5z"/>
<path d="M206.9 408.3l5.2 .4-.2-.4zM206.9 408.3l5.2 .4h-5.3z"/>
<path d="M206.8 408.7h2.9zM206.8 408.7l2.8 .1z"/>
<path d="M206.7 408.8l2.1 .5 .8-.5zM206.7 408.8l2.1 .5h-2.3z"/>
<path d="M206.5 409.3l1.5 .6 .8-.6zM206.5 409.3l1.5 .6h-1.7z"/>
<path d="M209.7 408.7l2.1 1.7h.9zM211.8 410.4h.9l.5 1.1z"/>
<path d="M206.3 409.9l.9 .5 .8-.5zM206.3 409.9l.9 .5h-1.1z"/>
</g>
<g font-size="7.5">
<text x="92" y="107">PLAN</text>
<text x="187.2" y="107.1">RCP PLAN</text>
<text x="84" y="234.6">ELEVATION-1</text>
<text x="185.8" y="234.6">ELEVATION-2</text>
<text x="84" y="360.3">ELEVATION-3</text>
<text x="185.8" y="360.3">ELEVATION-4</text>
</g>
<text font-size="6.4" fill="#00f" x="70.4" y="394.6" transform="rotate(-180 70.4 394.6)">N</text>
<g font-size="6.2">
<text x="216.3" y="85.7">GRID CEILING</text>
<text x="117.8" y="125.2">SLAB</text>
<text x="194.4" y="125.2">SLAB</text>
<text x="117.8" y="220.8">FFL.</text>
<text x="128.8" y="220.8">COLUMN</text>
<text x="175.7" y="220.8">COLUMN</text>
<text x="195.8" y="220.8">FFL.</text>
<text x="113.9" y="270.9">FALSE CEILING</text>
<text x="207.4" y="270.9">FALSE CEILING</text>
<text x="134.8" y="346.4">FFL.</text>
<text x="229" y="346.4">FFL.</text>
</g>
<g font-size="5.8">
<text x="84.2" y="52.1">STORE</text>
<text x="85.1" y="59.2">ROOM</text>
<text x="79.4" y="66.2">2975X2090</text>
</g>
<g font-size="5.7">
<text x="96.3" y="145">FALSE CEILING</text>
<text x="195.8" y="145">FALSE CEILING</text>
<text x="132.6" y="250.8">SLAB</text>
<text x="228.2" y="250.8">SLAB</text>
</g>
<g font-size="5.2" fill="#f00">
<text x="92.4" y="64.4">SD</text>
<text x="201.1" y="64.4">SD</text>
</g>
<g font-size="4.5">
<text x="74.4" y="380.8">TITLE :</text>
<text x="144" y="380.8">CLIENT :</text>
<text x="204.4" y="380.8">PROJECT :</text>
<text x="74.4" y="388.4">STORE ROOM ELEVATION</text>
<text x="93.8" y="393.8">LAYOUT</text>
</g>
<g font-size="4.1">
<text x="48.7" y="384.6">W</text>
<text x="37.1" y="397.5">S</text>
<text x="49.9" y="410.3">E</text>
</g>
<text font-size="3.6" x="152.4" y="405.2">AVC/TGMSIDC/IVFG/S/08</text>
<g font-size="3.2">
<text x="144.2" y="387">TELANGANA STATE MEDICAL</text>
<text x="144" y="394.8">DEVELOPMENT CORPORATION.</text>
<text x="144.1" y="390.9">SERVICES AND INFRASTRUCTURE</text>
<text x="167.2" y="416.5">SHEET</text>
<text x="189.9" y="416.5">20</text>
</g>
<text font-size="2.9" x="205.9" y="414.5">ASTA</text>
<g font-size="2.8">
<text x="73" y="400.7">PURPOSE OF DRAWING :-</text>
<text x="74.7" y="406.2">PROPOSED</text>
<text x="99.5" y="406.2">FOR APPROVAL</text>
<text x="74.5" y="412.5">WORKING</text>
<text x="108.9" y="412.5">AS BUILT</text>
</g>
<g font-size="2.7">
<text x="203.7" y="385.6">IFV CENTER ON SECOND FLOOR IN</text>
<text x="203.8" y="388.8">MOTHER &amp; CHILD HOSPITAL BUILDING</text>
<text x="203.8" y="392.1">BESIDE GANDHI HOSPITAL ,</text>
<text x="203.9" y="395.3">SECUNDERABAD ,TELANGANA.</text>
<text x="142.5" y="400.6">DWG. No.:</text>
<text x="142.5" y="410.7">REV</text>
<text x="156.1" y="410.7">R5</text>
<text x="167.5" y="410.7">DATE</text>
<text x="180.5" y="410.7">20-06-2024</text>
<text x="141.4" y="415.9">SCALE</text>
<text x="155.1" y="415.9">NTS</text>
</g>
<text font-size="2.2" x="203.8" y="400.1">CONTRACTOR :</text>
<g font-size="1.7">
<text x="217.5" y="406.8">M/s Asta Vardhman Consortium</text>
<text x="217.5" y="408.8">H. NO. 8-2-334/27, Plot No. 27,</text>
<text x="217.5" y="413">Hyderabad - 500034</text>
<text x="217.5" y="410.9">Road No. 03, Banjara Hills,</text>
</g>
</svg>
